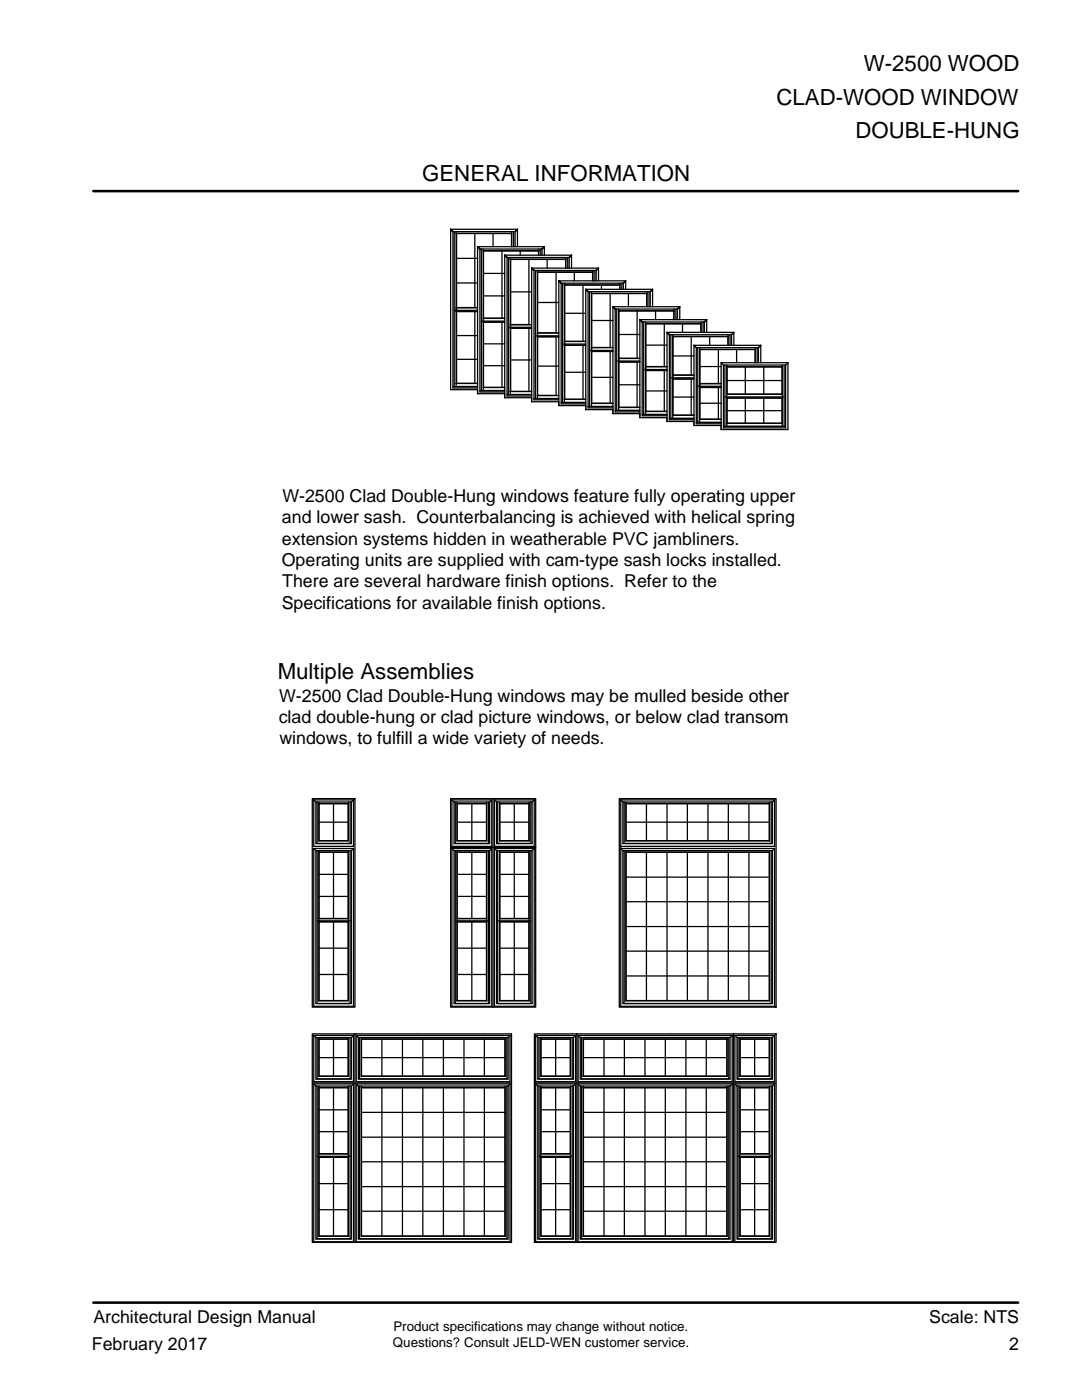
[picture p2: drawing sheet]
<svg xmlns="http://www.w3.org/2000/svg" width="216mm" height="279mm" viewBox="0 0 216 279" stroke-linecap="round" stroke-linejoin="round" font-family="sans-serif">
<g fill="none" stroke="#000" stroke-width=".25">
<path d="M89.9 45.8l.5 .4v31.2h4.9M89.9 45.8l.5 .4h12.4M89.9 45.8h13.4M89.9 45.8v32h5.4M90.6 46.2v31M91 46.2v30.9M91.1 46.6h11M91.1 46.6v29.9M91.1 56.5h4.2M91.1 51.6h4.2M94.7 46.6v14.8M95.3 49.2l.5 .5v28.5h4.9"/>
<path d="M95.3 49.2v29.4h5.4M95.3 49.2l.5 .5h12.4M95.3 49.2h13.3M96.1 49.7v28.3M96.4 49.7v28.2M96.5 50.1h10.9M96.5 50.1l-.1 27.2h4.3M96.5 54.6h4.2M96.5 59.1h4.2M98.4 46.6v2.6M100.2 50.1v13.4M100.7 50.9l.5 .5v27.6h4.9"/>
<path d="M100.7 50.9v28.5h5.4M100.7 50.9l.5 .5h12.4M100.7 50.9h13.3M101.4 51.4v27.3M101.8 51.4v27.3M101.9 51.8h11M101.9 51.8v26.3M101.9 58.3h4.2M102.1 46.6v2.6M102.1 46.2v3M102.5 46.2v3M102.8 46.2v3"/>
<path d="M103.3 45.8l-.5 .4M103.3 45.8v3.4M103.8 50.1v.8M105.5 51.8v13M106.1 53.5l.5 .5v25.8h4.9M106.1 53.5v26.7h5.4M106.1 53.5l.5 .5h12.4M106.1 53.5h13.3M106.8 54v25.5M107.2 54.3h11.1zM107.2 54v25.5M107.4 50.1v.8"/>
<path d="M107.5 49.7v1.2M107.9 49.7v1.2M108.2 49.7v1.2M108.6 49.2l-.4 .5M108.6 49.2v1.7M109.2 51.8v1.7M111 54.4v12M111.5 56l.5 .5v24.1h4.9M111.5 56v24.9h5.4M111.5 56l.5 .5h12.4M111.5 56h13.3M112.2 56.5v23.8"/>
<path d="M112.6 56.5v23.8M112.7 56.9h11M112.7 56.9v22.8M112.9 51.8v1.7M112.9 51.4v2.1M113.3 51.4v2.1M113.6 51.4v2.1M114 50.9l-.4 .5M114 50.9v2.6M114.6 54.4v1.6M116.3 56.9v11.2M116.9 57.7l.4 .5v23.2h5"/>
<path d="M116.9 57.7v24h5.4M116.9 57.7l.4 .5h12.5M116.9 57.7h13.3M117.6 58.2v23M118 58.2v22.9M118.1 58.6h10.9M118.1 58.6v21.9M118.2 54.4v1.6M118.3 54v2M118.7 54v2M119 54v2M119.4 53.5l-.4 .5"/>
<path d="M119.4 53.5v2.5M120 56.9v.8M121.8 58.6v10.7M123.7 56.9v.8M123.7 56.5v1.2M124.1 56.5v1.2M124.4 56.5v1.2M124.8 56l-.4 .5M124.8 56v1.7M125.4 58.6v2.6M129 58.6v2.6M129.1 58.2v3"/>
<path d="M129.5 58.2v3M129.8 58.2v3M130.2 57.7l-.4 .5M130.2 57.7v3.5M90.4 77.2h4.9M90.6 77.1h4.7M90.6 61.9h4.7M91.1 76.5h4.2M91.1 61.4h4.2M91.1 67h4.2M91.1 71.7h4.2M94.7 62.2v14.3"/>
<path d="M95.3 62.1h-4.3l4.3 .1M95.8 78h4.9M96.1 77.9h4.6M96.1 64.1h4.6M96.5 68.6h4.2M96.5 73h4.2M100.2 64.3v13M100.7 63.5h-4.3h4.3M100.7 64.3h-4.3h4.3M101.2 78.7h4.9M101.4 65.3h4.7M101.9 78.1h4.2"/>
<path d="M101.9 71.8h4.2M105.5 65.5v12.6M106.1 64.8h-4.3h4.3M106.1 65.5h-4.3h4.3M106.6 79.5h4.9M106.8 67h4.7M107.3 60.4h4.2M107.3 73.1h4.2M111 67.2v11.7M111.5 78.9l-4.3 .1h4.3M111.5 66.4l-4.3 .1h4.3M111.5 67.2h-4.3h4.3"/>
<path d="M112.2 68.7h4.7M112.7 79.7h4.2M112.7 74.3h4.2M112.7 62.5h4.2M116.3 68.9v10.8M116.9 68.1l-4.3 .1h4.3M116.9 68.9h-4.3h4.3M117.6 69.9h4.7M118.1 64h4.2M118.1 75.3h4.2M121.8 70.1v10.4M122.3 61.2l.5 .5v20.5h4.9"/>
<path d="M122.3 69.3l-4.3 .1h4.3M122.3 70.1h-4.3h4.3M122.3 61.2v21.4h5.4M122.3 61.2l.5 .5h12.4M122.3 61.2h13.3M123.1 72.1h4.6M123.1 61.7v20.2M123.4 62h11.1zM123.4 61.7v20.2M123.5 76.8h4.2M123.5 66.8h4.2M127.1 62.1v9.4"/>
<path d="M127.1 72.3v9M127.7 63.8l.4 .5v18.7h5M127.7 63.8l.4 .5h12.4M127.7 71.5h-4.3h4.3M127.7 72.2h-4.3l4.3 .1M127.7 63.8v19.6h5.4M127.7 63.8h13.3M128.4 73.7h4.7M128.4 64.3v18.4M128.8 64.3v18.4M128.9 68.9h4.2M128.9 64.6h11h-.1"/>
<path d="M128.9 64.6h10.9M128.9 64.6v17.5M128.9 78h4.2M130.8 62.1v1.7M132.5 64.6v8.6M132.5 74v8.1M133.1 66.3l.5 .5v17h4.9M133.1 73.2h-4.3h4.3M133.1 73.9h-4.3l4.3 .1M133.1 66.3v17.8h5.4M133.1 66.3l.5 .5h12.4M133.1 66.3h13.3"/>
<path d="M133.9 66.8v16.7M133.9 75.4h4.6M134.2 67.1h11.1zM134.2 66.8v16.7M134.3 67.2v15.6M134.3 71h4.2M134.3 79.2h4.2M134.5 62.1v1.7M134.5 61.7v2.1M134.9 61.7v2.1M135.2 61.7v2.1M135.6 61.2l-.4 .5"/>
<path d="M135.6 61.2v2.6M136.2 64.6v1.7M137.9 67.2v7.6M137.9 75.6v7.2M138.5 68.9l.4 .5v15.2h5M138.5 68.9h13.3M138.5 68.9l.4 .5h12.4M138.5 74.8l-4.3 .1h4.3M138.5 75.6h-4.2M138.5 68.9v16h5.4M139.2 69.4v14.9M139.2 77.1h4.7"/>
<path d="M139.6 69.4v14.9M139.7 73.2h4.2M139.7 69.8v13.9M139.7 69.8h11M139.8 64.6v1.7M139.9 64.3v2M140.3 64.3v2M140.5 64.3v2M141 63.8l-.5 .5M141 63.8v2.5M141.6 67.2v1.7M143.3 69.8v6.7"/>
<path d="M143.3 77.3v6.4M143.9 72.4l.5 .5v12.5h12.4v-12.5M143.9 76.5l-4.3 .1h4.3M143.9 72.4v13.3h13.3v-13.3M143.9 77.3h-4.3h4.3M143.9 72.4h13.3M144.4 72.9h12.4M144.7 79.2h11.8M144.7 72.9v12.2M145 72.9v12.2M145.1 78.7h10.9M145.1 73.2h10.9"/>
<path d="M145.1 79.5h10.9M145.1 73.2v5.5M145.1 79.5v5M145.1 75.9h10.9M145.3 66.8v2.1M145.7 66.8v2.1M146 66.8v2.1M146.4 66.3v2.6M146.4 66.3l-.4 .5M147 69.8v2.6M148.7 73.2v5.5M148.7 79.5v5"/>
<path d="M150.7 69.8v2.6M150.7 69.4v3M151.1 69.4v3M151.3 69.4v3M151.8 68.9v3.5M151.8 68.9l-.5 .5M152.4 73.2v5.5M152.4 79.5v5M156 73.2v5.5M156 79.5v5M156.1 72.9v12.2M156.5 72.9v12.2"/>
<path d="M157.2 72.4l-.4 .5M112 80.3h4.9M112.2 80.3h4.7M117.3 81.2h5M117.6 81.1h4.7M118.1 80.5h4.2M122.8 81.9h4.9M127.7 81.3h-4.3h4.3M128.1 82.7h5M128.9 82.1h4.2M133.6 83.5h4.9M133.9 83.5h4.6"/>
<path d="M134.3 82.8l4.2 .1M134.3 82.8h4.2M138.9 84.3h5M139.7 80.5h4.2M139.7 83.7h4.2M144.4 85.1h12.4M145.1 84.5h10.9M145.1 82h10.9M62.3 159.4h8.5v41.6h-8.5zM62.6 159.6v9.3h7.9v-9.3M62.6 159.6h7.9M62.6 159.6l.4 .5"/>
<path d="M70.5 159.6l-.4 .5M90.2 159.6h7.9M90.2 159.6v9.3h7.9v-9.3M90.2 159.6l.4 .5M98.1 159.6l-.4 .5M98.4 159.4h-8.5v41.6h8.5M98.4 159.4h8.5v41.6h-8.5M98.4 159.4v41.6M98.7 159.6h7.9M98.7 159.6v9.3h7.9v-9.3M98.7 159.6l.4 .5M106.6 159.6l-.4 .5"/>
<path d="M123.6 159.4h31.3v41.6h-31.3zM123.9 159.6v41.2h30.7v-31.5M123.9 159.6h30.7M123.9 159.6l.4 .5M154.6 159.6v9.3h-30.7M154.6 159.6l-.5 .5M62.6 169.3v31.5h7.9v-31.5M62.6 169.3h7.9M62.6 169.3l.4 .5M63 160.1v8.3h7.1v-8.3M63 169.8v30.5h7.1v-30.5M63 169.8h7.1"/>
<path d="M63 160.1h7.1M63.3 160.1v8.2h6.5v-8.2M63.3 169.8v30.5M63.6 160.1v7.7M63.6 169.8v29.9M63.6 170.1h5.9zM63.6 167.8h5.9M63.7 170.1l-.1 13.2h5.9M63.7 178.9h5.8M63.7 174.5h5.8M63.7 167.8h5.8M63.7 167.8h-.1"/>
<path d="M63.7 164.1h5.8M66.5 160.4v7.4M66.5 170.1v13.2M69.5 160.1v7.7M69.5 169.8v29.9M69.5 160.4h-5.9l.1 7.4M69.5 160.4h.1M69.8 169.8v30.5M70.5 169.3l-.4 .5M89.9 169.1h17M90.2 169.3h7.9M90.2 169.3v31.5h7.9v-31.5"/>
<path d="M90.2 169.3l.4 .5M90.6 169.8h7.1M90.6 169.8v30.5h7.1v-30.5M90.6 160.1h7.1M90.6 160.1v8.3h7.1v-8.3M90.8 160.1v8.2h6.7v-8.2M90.8 169.8v30.5M91.2 167.8h5.9M91.2 160.1v7.7M91.2 169.8v29.9M91.2 170.1h5.9M91.2 170.1v13.2h5.9v-13.2"/>
<path d="M91.2 178.9h5.9M91.2 174.5h5.9M91.2 167.8v-7.4h5.9v7.4M91.2 164.1h5.9M91.2 167.8h.1M94.1 160.4v7.4M94.1 170.1v13.2M97.1 167.8h.1M97.1 160.1v7.7M97.1 169.8v29.9M97.5 169.8v30.5M98.1 169.3l-.4 .5"/>
<path d="M98.7 169.3h7.9M98.7 169.3v31.5h7.9v-31.5M98.7 169.3l.4 .5M99.1 169.8h7.1M99.1 169.8v30.5h7.1v-30.5M99.1 160.1h7.1M99.1 160.1v8.3h7.1v-8.3M99.3 160.1v8.2h6.6v-8.2M99.3 169.8v30.5M99.7 170.1h5.9zM99.7 160.4h5.9M99.7 167.8h5.9"/>
<path d="M99.7 160.1v7.7M99.7 169.8v29.9M99.7 160.4h.1M99.7 178.9h5.8M99.7 174.5h5.8M99.7 164.1h5.8M102.6 160.4v7.4M102.6 170.1v13.2M105.6 160.1v7.7M105.6 169.8v29.9M105.6 160.4h-.1M105.9 169.8v30.5"/>
<path d="M106.6 169.3l-.4 .5M124.3 169.8h29.8M124.3 169.8v30.5h29.8v-30.5M124.3 160.1h29.8M124.3 160.1v8.3h29.8v-8.3M124.5 160.1v8.2h29.4v-8.2M124.5 169.8v30.5M124.9 160.1v7.7M124.9 169.8v29.9M124.9 167.8h28.6M124.9 170.1v29.6M124.9 170.1h28.6"/>
<path d="M124.9 167.8v-7.4h28.6v7.4M124.9 164.1h28.6M124.9 167.8h.1M124.9 175h28.6M124.9 180h28.6M129 160.4v7.4M129 170.1v29.6M133.1 160.4v7.4M133.1 170.1v29.6M137.2 160.4v7.4M137.2 170.1v29.6M141.3 160.4v7.4"/>
<path d="M141.3 170.1v29.6M145.3 160.4v7.4M145.3 170.1v29.6M149.4 160.4v7.4M149.4 170.1v29.6M153.5 170.1v29.6M153.5 167.8h.1M153.5 160.1v7.7M153.5 169.8v29.9M153.9 169.8v30.5M154.6 169.3h-30.7l.4 .5M154.6 169.3l-.5 .5"/>
<path d="M63.3 183.8h6.5M63.6 199.7h5.9M63.6 183.9h5.9zM63.7 184v15.7M63.7 199.7h5.8M63.7 199.7h-.1M63.7 189.2h5.8M63.7 194.5h5.8M66.5 184v15.7M69.5 183.3h.1M90.8 183.8h6.7M91.2 199.7h5.9"/>
<path d="M91.2 184h5.9M91.2 189.2h5.9M91.2 194.5h5.9M91.2 184v15.7M91.2 199.7h.1M94.1 184v15.7M97.1 184v15.7M97.1 199.7h.1M99.3 183.8h6.6M99.7 199.7h5.9M99.7 183.3h5.9M99.7 183.9h5.9z"/>
<path d="M99.7 189.2h5.8M99.7 194.5h5.8M99.7 183.3h.1M102.6 184v15.7M105.5 183.3h.1M124.9 199.7h28.6M124.9 199.7h.1M124.9 184.9h28.6M124.9 189.8h28.6M124.9 194.8h28.6M153.5 199.7h.1M62.3 206.3h8.5v41.6h-8.5z"/>
<path d="M62.3 216.1h39.8M62.6 206.6v9.3h7.9v-9.3M62.6 216.3v31.5h7.9v-31.5M62.6 216.3h7.9M62.6 206.6h7.9M62.6 216.3l.4 .4M62.6 206.6l.4 .5M63 207.1v8.2h7.1v-8.2M63 216.7v30.6h7.1v-30.6M63 216.7h7.1M63 207.1h7.1M63.3 207.1v8.2h6.5v-8.2"/>
<path d="M63.3 216.7v30.5h6.5v-30.5M63.6 207.1v7.7M63.6 216.7v30M63.6 217h5.9zM63.6 214.8h5.9M63.7 217.1v13.2M63.7 214.8h5.8M63.7 211.1h5.8M63.7 214.8h-.1M66.5 207.4v7.4M66.5 217.1v13.2M69.5 207.1v7.7"/>
<path d="M69.5 216.7v30M69.5 207.3h-5.9l.1 7.5M69.5 207.3v.1M70.5 216.3l-.4 .4M70.5 206.6l-.4 .5M70.8 206.3h31.3v41.6h-31.3M71.1 216.3h30.7M71.1 216.3v31.5h30.7v-31.5M71.1 206.6h30.7M71.1 206.6v9.3h30.7v-9.3M71.1 216.3l.4 .4M71.1 206.6l.4 .5"/>
<path d="M71.5 216.7h29.9M71.5 216.7v30.6h29.9v-30.6M71.5 207.1h29.9M71.5 207.1v8.2h29.9v-8.2M71.8 216.7v30.5h29.3v-30.5M71.8 207.1v8.2h29.3v-8.2M72.1 214.8h28.7M72.1 207.1v7.7M72.1 216.7v30M72.1 217.1v29.6M72.1 217.1h28.7M72.1 214.8v-7.5h28.7v7.5"/>
<path d="M72.1 211.1h28.7M72.1 214.8h.1M76.2 207.4v7.4M76.2 217.1v29.6M80.3 207.4v7.4M80.3 217.1v29.6M84.4 207.4v7.4M84.4 217.1v29.6M88.5 207.4v7.4M88.5 217.1v29.6M92.6 207.4v7.4M92.6 217.1v29.6"/>
<path d="M96.6 207.4v7.4M96.6 217.1v29.6M100.8 217.1v29.6M100.8 214.8h.1M100.8 207.1v7.7M100.8 216.7v30M101.8 216.3l-.4 .4M101.8 206.6l-.4 .5M106.6 206.3h8.5v41.6h-8.5zM106.6 216.1h48.3M106.9 216.3h8M106.9 216.3v31.5h8v-31.5"/>
<path d="M106.9 206.6h8M106.9 206.6v9.3h8v-9.3M106.9 216.3l.4 .4M106.9 206.6l.4 .5M107.3 216.7h7.1M107.3 216.7v30.6h7.1v-30.6M107.3 207.1h7.1M107.3 207.1v8.2h7.1v-8.2M107.6 207.1v8.2h6.6v-8.2M107.6 216.7v30.5h6.6v-30.5M107.9 207.1v7.7M107.9 216.7v30"/>
<path d="M107.9 214.8h5.9M107.9 217.1h5.9M107.9 214.8v-7.5h5.9v7.5M107.9 211.1h5.9M107.9 217.1v13.2M107.9 214.8h.1M110.9 207.4v7.4M110.9 217.1v13.2M113.8 214.8h.1M113.8 217.1v13.2M113.8 207.1v7.7M113.8 216.7v30"/>
<path d="M114.9 216.3l-.5 .4M114.9 206.6l-.5 .5M115.1 206.3h31.2M115.4 206.6v9.3h30.7v-9.3M115.4 216.3v31.5h30.7v-31.5M115.4 216.3h30.7M115.4 216.3l.4 .4M115.4 206.6h30.7M115.4 206.6l.4 .5M115.8 207.1v8.2h29.9v-8.2M115.8 216.7v30.6h29.9v-30.6M115.8 216.7h29.9"/>
<path d="M115.8 207.1h29.9M116 207.1v8.2h29.4v-8.2M116 216.7v30.5h29.4v-30.5M116.4 207.1v7.7M116.4 216.7v30M116.4 214.8h28.7M116.4 217.1v29.6M116.4 214.8v-7.5h28.7l-.1 7.5M116.4 217.1h28.6M116.4 214.8h28.6M116.4 214.8h.1M116.4 211.1h28.6"/>
<path d="M120.5 207.4v7.4M120.5 217.1v29.6M124.6 207.4v7.4M124.6 217.1v29.6M128.7 207.4v7.4M128.7 217.1v29.6M132.8 207.4v7.4M132.8 217.1v29.6M136.9 207.4v7.4M136.9 217.1v29.6M140.9 207.4v7.4M140.9 217.1v29.6"/>
<path d="M145 217.1v29.6M145 214.8h.1M145.1 207.1v7.7M145.1 216.7v30M146.1 216.3l-.4 .4M146.1 206.6l-.4 .5M146.3 206.3h8.6v41.6h-8.6zM146.6 206.6v9.3h8v-9.3M146.6 216.3v31.5h8v-31.5M146.6 216.3h8M146.6 206.6h8M146.6 216.3l.5 .4"/>
<path d="M146.6 206.6l.5 .5M147.1 207.1v8.2h7v-8.2M147.1 216.7v30.6h7v-30.6M147.1 216.7h7M147.1 207.1h7M147.3 207.1v8.2h6.6v-8.2M147.3 216.7v30.5h6.6v-30.5M147.6 214.8h5.9M147.6 207.1v7.7M147.6 216.7v30M147.7 214.8l-.1-7.5h5.9v7.5M147.7 217.1h5.8"/>
<path d="M147.7 214.8h5.8M147.7 211.1h5.8M147.7 217.1v13.2M147.7 214.8h-.1M150.6 207.4v7.4M150.6 217.1v13.2M153.5 217.1v13.2M153.5 214.8h.1M153.5 207.1v7.7M153.5 216.7v30M154.6 216.3l-.5 .4M154.6 206.6l-.5 .5"/>
<path d="M63.3 230.8h6.5M63.6 230.9h5.9zM63.7 231v15.7M63.7 230.3h5.8zM63.7 225.8h5.8M63.7 221.5h5.8M63.7 236.2h5.8M66.5 231v15.7M72.1 222h28.7M72.1 226.9h28.7M72.1 231.9h28.7M72.1 236.8h28.7"/>
<path d="M107.6 230.8h6.6M107.9 230.3h5.9M107.9 231h5.9M107.9 225.8h5.9M107.9 221.5h5.9M107.9 236.2h5.9M107.9 231v15.7M110.9 231v15.7M113.8 231v15.7M116.4 222h28.6M116.4 226.9h28.6M116.4 231.9h28.6"/>
<path d="M116.4 236.8h28.6M147.3 230.8h6.6M147.7 231v15.7M147.7 230.3h5.8M147.7 231h5.8M147.7 225.8h5.8M147.7 221.5h5.8M147.7 236.2h5.8M150.6 231v15.7M153.5 231v15.7M63.6 246.7h5.9M63.7 246.7h5.8"/>
<path d="M63.7 241.4h5.8M63.7 246.7h-.1M72.1 246.7h28.7M72.1 241.7h28.7M72.1 246.7h.1M100.8 246.7h.1M107.9 246.7h5.9M107.9 241.4h5.9M107.9 246.7h.1M113.8 246.7h.1M115.1 247.9h31.2M116.4 246.7h28.7"/>
<path d="M116.4 246.7h28.6M116.4 246.7h.1M116.4 241.7h28.6M145 246.7h.1M147.6 246.7h5.9M147.7 246.7h5.8M147.7 246.7h-.1M147.7 241.4h5.8M153.5 246.7h.1"/>
</g>
<path d="M18.6 38.1h184.6M18.6 260h184.6" fill="none" stroke="#000" stroke-width=".51"/>
<g font-size="4.4">
<text x="172.4" y="14.1">W-2500 WOOD</text>
<text x="154.9" y="20.9">CLAD-WOOD WINDOW</text>
<text x="170.7" y="27.6">DOUBLE-HUNG</text>
<text x="84.2" y="36">GENERAL INFORMATION</text>
<text x="55.4" y="135.6">Multiple Assemblies</text>
</g>
<g font-size="3.5">
<text x="56.3" y="100.1">W-2500 Clad Double-Hung windows feature fully operating upper</text>
<text x="56.3" y="104.4">and lower sash. Counterbalancing is achieved with helical spring</text>
<text x="56.2" y="112.9">Operating units are supplied with cam-type sash locks installed.</text>
<text x="56.3" y="108.7">extension systems hidden in weatherable PVC jambliners.</text>
<text x="56.3" y="117.2">There are several hardware finish options. Refer to the</text>
<text x="56.2" y="121.5">Specifications for available finish options.</text>
<text x="55.7" y="140">W-2500 Clad Double-Hung windows may be mulled beside other</text>
<text x="55.6" y="144.2">clad double-hung or clad picture windows, or below clad transom</text>
<text x="55.8" y="148.5">windows, to fulfill a wide variety of needs.</text>
<text x="185.4" y="264">Scale: NTS</text>
<text x="18.3" y="269.3">February 2017</text>
<text x="18.6" y="264">Architectural Design Manual</text>
<text x="201.4" y="269.3">2</text>
</g>
<g font-size="2.7">
<text x="78.4" y="268.9">Questions? Consult JELD-WEN customer service.</text>
<text x="78.5" y="265.7">Product specifications may change without notice.</text>
</g>
</svg>
